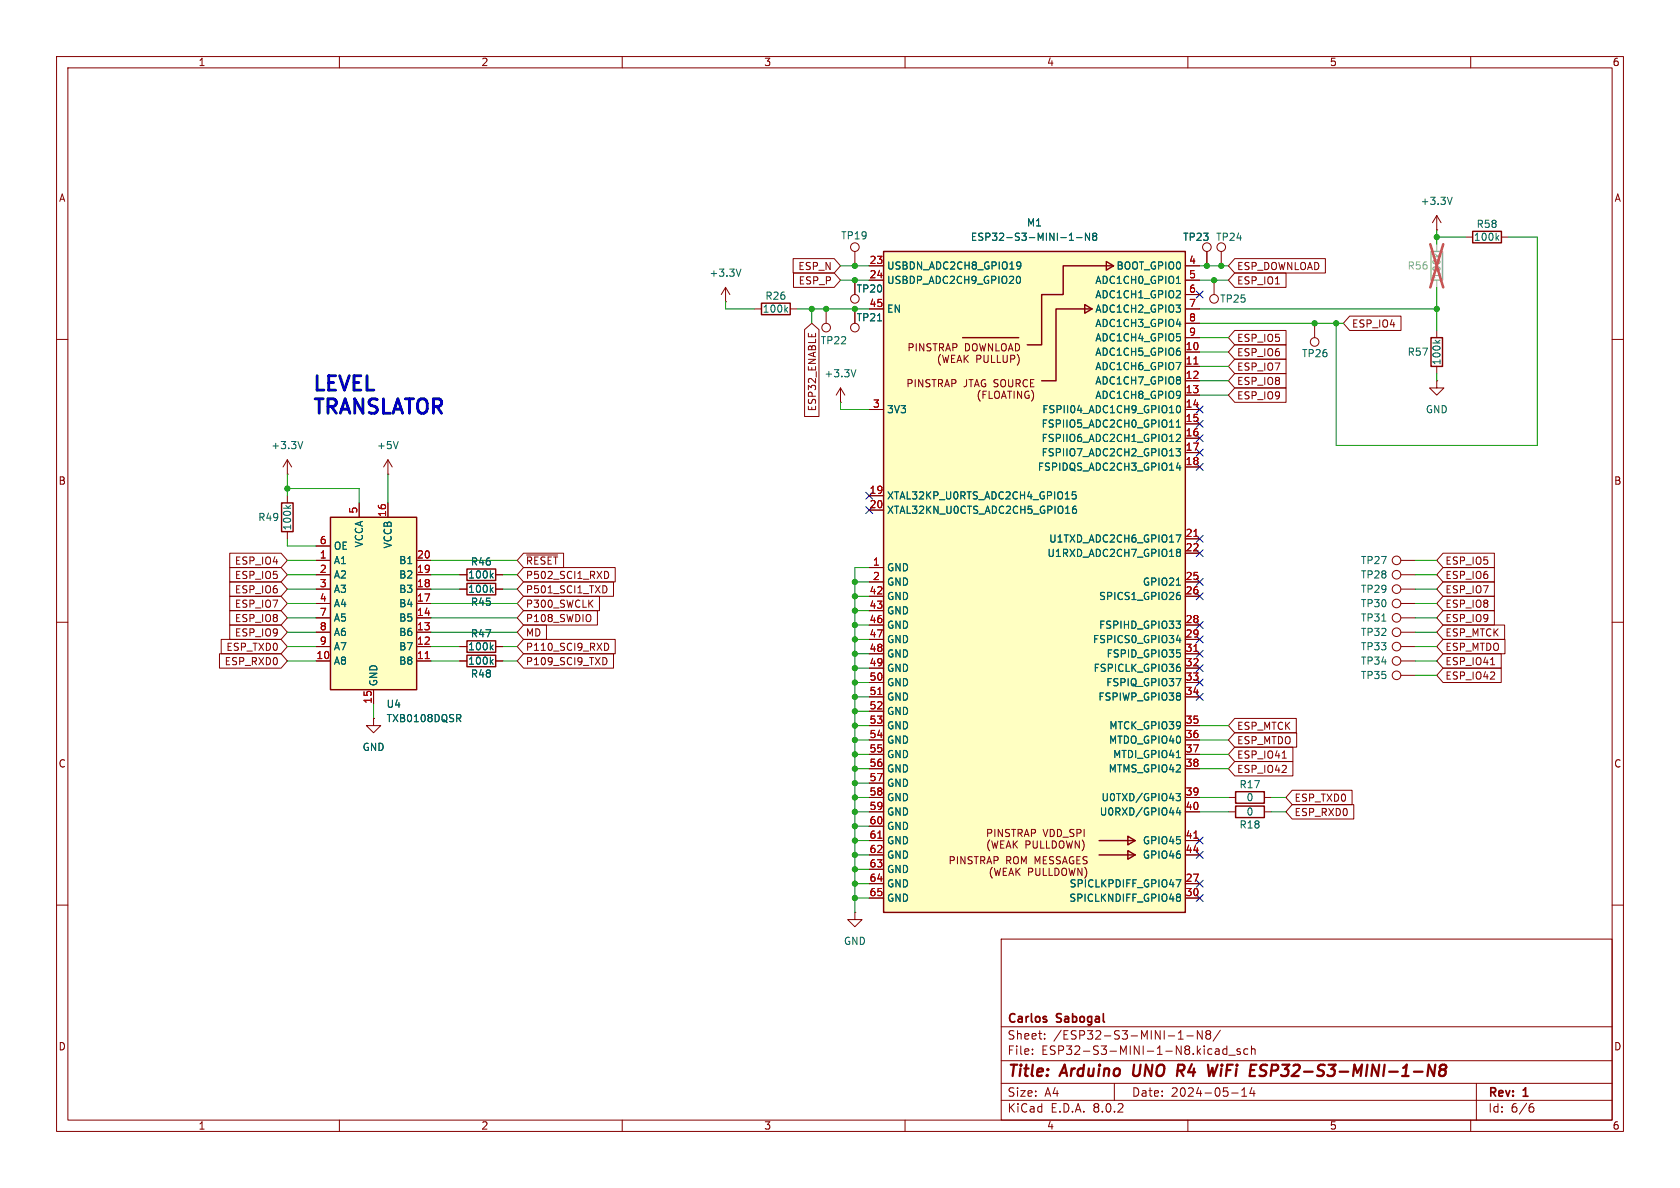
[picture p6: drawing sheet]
<svg xmlns="http://www.w3.org/2000/svg" width="297mm" height="210mm" viewBox="0 0 297 210" stroke-linecap="round" stroke-linejoin="round" font-family="sans-serif">
<g fill="none" stroke="#840000" stroke-width=".18">
<path d="M10 10h277v190h-277zM12 12h273v186h-273zM60 10v2M110 10v2M160 10v2M210 10v2M260 10v2M10 60h2M151.1 44.5v2.5M151.1 49.5v2.6M151.1 54.6v2.6M232.4 57.2v2.5"/>
<path d="M285 60h2M10 110h2M285 110h2M10 160h2M285 160h2M177 166h108v32h-108zM60 198v2M110 198v2M160 198v2M177 194.5h108M177 191.5h108M177 187.5h108"/>
<path d="M177 181.5h108M182.5 186.3v.1M182.5 185.5v.1M184.7 183.6v.1M184.7 182.8v.1M197 191.5v3M208.3 183.7h.9M208.3 182.6l.4-.4v1.5M209.8 183.1h1.2M210 198v2M212.5 182.2v1.5l-.8-1.5v1.5M213.5 182.8l-.3 .3v.5l.3 .1 .4-.1 .1-.2v-.4l-.3-.2"/>
<path d="M213.5 182.8l-.3-.2 .3-.4 .4 .1 .1 .2-.3 .3M213.5 182.8h.2M214.9 185.5h.6v.9M215.5 185.8h-.5a.29 .29 0 0 0-.2 .3 .29 .29 0 0 0 .2 .3l.5-.1M215.7 182.1l-1.2 2M216.9 185.5l-.4-.1-.3 .3v.4l.1 .2h.6M216.9 184.9v1.5M217.2 186.5h1.2M217.7 193.2h1.2M219.2 185.5l-.3-.1-.2 .2v.2l.5 .2v.3h-.5M219.5 193.8h.9M219.5 192.7l.5-.4v1.5"/>
<path d="M220.6 185.5l-.4-.1-.3 .3v.4l.1 .2h.6M221.2 185.5l.3-.1 .3 .1 .1 .9M221.2 184.9v1.5M221.3 192.2l-.3 1.1h.9M221.7 192.8v1M260 198v2M261 191.5v6.5M270.6 195.7h.3l.3 .3-.1 .5-.5 .1M271 195.1l-.4 .1"/>
<circle cx="151.1" cy="52.8" r=".76"/>
<circle cx="151.1" cy="57.9" r=".76"/>
<circle cx="151.1" cy="43.7" r=".76"/>
<circle cx="232.4" cy="60.5" r=".76"/>
</g>
<path d="M200.5 188.2l-.2 1.6 .3 .4M208.3 188.2h.8M208.7 189.3l.5 .9M209.1 189.2l-.9 .1M215.3 188.2l-.8 2-.2-1.4M223 189.1l.5 .2M223.6 190.1l-.7 .1M223.7 188.2h-.4l-.3 .2M253.7 188.2l-.2 2-.9-2-.3 2M254.9 189.1l-.3-.2a.44 .44 0 0 1 .4-.7h.4l.2 .2a.44 .44 0 0 1-.3 .7M254.9 189.1a.65 .65 0 0 0-.3 1 .65 .65 0 0 0 .8-.1 .65 .65 0 0 0 0-.8l-.1-.1M254.9 189.1h.4" fill="none" stroke="#840000" stroke-width=".4"/>
<path d="M155.1 56.7h.8" fill="none" stroke="#006464" stroke-width=".18"/>
<path d="M58.4 91.4h15.3v30.5h-15.3z" fill="#ffffc2"/>
<path d="M134.6 53.6h5.1v2h-5.1zM49.8 88.9h2v5.1h-2zM58.4 91.4h15.3v30.5h-15.3zM82.5 115.8h5.1v2.1h-5.1zM82.5 103.1h5.1v2.1h-5.1zM82.5 113.3h5.1v2h-5.1zM82.5 100.6h5.1v2h-5.1zM218.4 140h5.1v2h-5.1zM218.4 142.5h5.1v2h-5.1z" fill="none" stroke="#840000" stroke-width=".25"/>
<g fill="none" stroke="#840000" stroke-width=".18">
<path d="M128.3 53.3h.1M128.3 50.8l-.8 1.3M128.3 50.8v2.5M128.3 50.8l.7 1.3M133.3 54.6h1.3M139.7 54.6h1.3M146 54.6v2.6M213.4 44.5v2.5M214.6 49.5v2.6M215.9 44.5v2.5M50.8 83.8h.1M50.8 81.3l-.8 1.3"/>
<path d="M50.8 81.3v2.5M50.8 87.6v1.3M50.8 94v1.3M50.8 81.3l.8 1.3M55.9 99.1h2.5M55.9 96.5h2.5M63.5 88.9v2.5M68.6 83.8h.1M68.6 81.3v2.5M68.6 88.9v2.5M68.6 81.3l-.8 1.3M68.6 81.3l.7 1.3"/>
<path d="M73.7 99.1h2.5M247.6 99.1h2.6M55.9 116.8h2.5M55.9 114.3h2.5M55.9 111.8h2.5M55.9 109.2h2.5M55.9 106.7h2.5M55.9 104.1h2.5M55.9 101.6h2.5M73.7 116.8h2.5M73.7 114.3h2.5M73.7 111.8h2.5"/>
<path d="M73.7 109.2h2.5M73.7 106.7h2.5M73.7 104.1h2.5M73.7 101.6h2.5M81.3 116.8h1.2M81.3 114.3h1.2M81.3 104.1h1.2M81.3 101.6h1.2M87.6 116.8h1.3M87.6 114.3h1.3M87.6 104.1h1.3M87.6 101.6h1.3"/>
<path d="M247.6 109.2h2.6M247.6 106.7h2.6M247.6 104.1h2.6M247.6 101.6h2.6M66 121.9v2.6M217.2 141h1.2M217.2 143.5h1.2M223.5 141h1.3M223.5 143.5h1.3M151.1 161.3v1.3h1.3l-1.3 1.2-1.2-1.2h1.2M151.1 161.3h.1"/>
<circle cx="146" cy="57.9" r=".76"/>
<circle cx="213.4" cy="43.7" r=".76"/>
<circle cx="214.6" cy="52.8" r=".76"/>
<circle cx="215.9" cy="43.7" r=".76"/>
<circle cx="246.9" cy="99.1" r=".76"/>
<circle cx="246.9" cy="106.7" r=".76"/>
<circle cx="246.9" cy="104.1" r=".76"/>
<circle cx="246.9" cy="109.2" r=".76"/>
<circle cx="246.9" cy="101.6" r=".76"/>
</g>
<path d="M75.2 116.4h.7" fill="none" stroke="#a90000" stroke-width=".18"/>
<g fill="none" stroke="#006464" stroke-width=".18">
<path d="M131 47.6l-.4 1.2M138.9 54.7l.3 .5M139.2 54.3l-.4 .5M53.5 78l-.4 1.3M70.4 78l-.4 1.3M50.5 89.4l.5 .4M51.4 89.4l-.5 .3M86.8 116.9l.4 .5M86.8 104.2l.4 .5M86.8 114.4l.4 .5M86.8 101.7l.4 .5M87.2 116.6l-.5 .5"/>
<path d="M87.2 103.9l-.5 .5M87.2 114l-.5 .5M87.2 101.3l-.5 .5M244.3 109.8h.7M81 127l.5 .6M81.2 126.3l.3 .3-.1 .3-.2 .1"/>
</g>
<path d="M156.2 44.5h53.3v116.8h-53.3z" fill="#ffffc2"/>
<path d="M170.2 59.7h9.9M191.8 53.8l1.2 .8-1.2 .8zM193 54.6h-6.3v12.7h-2.6M195.6 46.2l1.2 .8-1.2 .8zM196.8 47h-8.8v5.1h-3.9v8.9h-2.5M253 59.7h2v5.1h-2zM260.3 40.9h5.1v2h-5.1zM194.3 151.1h6.4M194.3 148.6h6.4M199.4 150.4l1.3 .7-1.3 .8zM199.4 147.8l1.3 .8-1.3 .8z" fill="none" stroke="#840000" stroke-width=".25"/>
<path d="M156.2 44.5h53.3v116.8h-53.3z" fill="none" stroke="#800000" stroke-width=".25"/>
<g fill="none" stroke="#840000" stroke-width=".18">
<path d="M254 38.1v2.5M254 38.1l-.8 1.3M254 38.1l.8 1.3M140.2 45.7h7.3l1.1 1.3-1.1 1.3h-7.3zM140.3 48.3h7.2l1.1 1.2-1.1 1.3h-7.2zM142.2 58.3l1.3-1.1 1.3 1.1v15.3h-2.6zM151.1 49.5v2.6M151.1 54.6v2.6M153.7 47h2.5M153.7 49.5h2.5M153.7 54.6h2.5M209.5 47h2.6"/>
<path d="M209.5 49.5h2.6M209.5 54.6h2.6M209.5 52.1h2.6M209.5 57.2h2.6M209.5 59.7h2.6M213.4 44.5v2.5M218.3 45.7h16v2.6h-16l-1.1-1.3zM218.3 48.3h9.1v2.5h-9.1l-1.1-1.3zM218.3 58.4h9.1v2.6h-9.1l-1.1-1.3zM238.6 55.9h9.1v2.5h-9.1l-1.1-1.2zM254 40.6h.1M254 58.4v1.3"/>
<path d="M259.1 41.9h1.2M265.4 41.9h1.3M148.6 71.1h.1M148.6 68.6l-.8 1.3M148.6 68.6v2.5M148.6 68.6l.8 1.3M153.7 72.4h2.5M209.5 62.2h2.6M209.5 64.8h2.6M209.5 67.3h2.6M209.5 69.9h2.6M209.5 72.4h2.6"/>
<path d="M209.5 74.9h2.6M209.5 77.5h2.6M218.3 68.6h9.1v2.5h-9.1l-1.1-1.2zM218.3 66h9.1v2.6h-9.1l-1.1-1.3zM218.3 61h9.1v2.5h-9.1l-1.1-1.3zM218.3 63.5h9.1v2.5h-9.1l-1.1-1.2zM254 67.3v1.3h1.3l-1.3 1.3-1.3-1.3h1.3M254 67.3h.1M254 64.8v1.2M40.6 97.8h9.1l1.1 1.3-1.1 1.2h-9.1zM55.9 99.1h2.5M55.9 96.5h2.5"/>
<path d="M63.5 88.9v2.5M68.6 88.9v2.5M73.7 99.1h2.5M92.6 97.8h7v2.5h-7l-1.2-1.2zM93.1 98.1h5.5M153.7 87.6h2.5M153.7 90.2h2.5M209.5 80h2.6M209.5 82.6h2.6M209.5 95.3h2.6M209.5 97.8h2.6M255.1 97.8h9.1v2.5h-9.1l-1.1-1.2z"/>
<path d="M38.8 115.6h10.9l1.1 1.2-1.1 1.3h-10.9zM39.1 113h10.6l1.1 1.3-1.1 1.3h-10.6zM40.6 105.4h9.1l1.1 1.3-1.1 1.3h-9.1zM40.6 110.5h9.1l1.1 1.3-1.1 1.2h-9.1zM40.6 107.9h9.1l1.1 1.3-1.1 1.3h-9.1zM40.6 102.9h9.1l1.1 1.2-1.1 1.3h-9.1zM40.6 100.3h9.1l1.1 1.3-1.1 1.3h-9.1zM55.9 116.8h2.5M55.9 114.3h2.5M55.9 111.8h2.5M55.9 109.2h2.5M55.9 106.7h2.5"/>
<path d="M55.9 104.1h2.5M55.9 101.6h2.5M73.7 116.8h2.5M73.7 114.3h2.5M73.7 111.8h2.5M73.7 109.2h2.5M73.7 106.7h2.5M73.7 104.1h2.5M73.7 101.6h2.5M81.3 116.8h1.2M81.3 114.3h1.2M81.3 104.1h1.2"/>
<path d="M81.3 101.6h1.2M87.6 116.8h1.3M87.6 114.3h1.3M87.6 104.1h1.3M87.6 101.6h1.3M92.6 113h16.2v2.6h-16.2l-1.2-1.3zM92.6 115.6h15.9v2.5h-15.9l-1.2-1.3zM92.6 105.4h13.4v2.6h-13.4l-1.2-1.3zM92.6 107.9h13v2.6h-13l-1.2-1.3zM92.6 102.9h15.9v2.5h-15.9l-1.2-1.3zM92.6 100.3h16.2v2.6h-16.2l-1.2-1.3zM92.6 110.5h4v2.5h-4l-1.2-1.2z"/>
<path d="M106.9 113.7a.64 .64 0 0 1 .7 .6 .64 .64 0 0 1-.7 .7M106.9 101a.64 .64 0 0 1 .7 .6 .64 .64 0 0 1-.7 .7M106.9 116.2a.68 .68 0 0 1 .4 .7 .68 .68 0 0 1-.4 .6M106.9 103.5a.68 .68 0 0 1 .4 .7 .68 .68 0 0 1-.4 .6M153.7 100.3h2.5M153.7 102.9h2.5M153.7 105.4h2.5M153.7 110.5h2.5M153.7 113h2.5M153.7 115.6h2.5M153.7 118.1h2.5M153.7 108h2.5"/>
<path d="M209.5 102.9h2.6M209.5 105.4h2.6M209.5 110.5h2.6M209.5 113h2.6M209.5 115.6h2.6M209.5 118.1h2.6M247.6 116.8h2.6M247.6 114.3h2.6M247.6 119.4h2.6M247.6 111.8h2.6M255.1 100.3h9.1v2.6h-9.1l-1.1-1.3zM255.1 102.9h9.1v2.5h-9.1l-1.1-1.3z"/>
<path d="M255.1 115.6h10.3v2.5h-10.3l-1.1-1.3zM255.1 105.4h9.1v2.6h-9.1l-1.1-1.3zM255.1 110.5h10.9v2.5h-10.9l-1.1-1.2zM255.1 113h11v2.6h-11l-1.1-1.3zM255.1 107.9h9.1v2.6h-9.1l-1.1-1.3zM255.1 118.1h10.3v2.6h-10.3l-1.1-1.3zM263.5 117.5h.7M66 127v1.3h1.3l-1.3 1.2-1.2-1.2h1.2M66 127h.1M66 121.9v2.6M153.7 120.7h2.5M153.7 123.2h2.5"/>
<path d="M153.7 128.3h2.5M153.7 130.8h2.5M153.7 133.4h2.5M153.7 135.9h2.5M153.7 125.7h2.5M153.7 138.4h2.5M209.5 120.7h2.6M209.5 123.2h2.6M209.5 128.3h2.6M209.5 130.8h2.6M209.5 133.4h2.6M209.5 135.9h2.6"/>
<path d="M218.3 134.6h10.3v2.6h-10.3l-1.1-1.3zM218.3 129.5h10.9v2.6h-10.9l-1.1-1.3zM218.3 132.1h10.3v2.5h-10.3l-1.1-1.2zM218.3 127h10.9v2.5h-10.9l-1.1-1.2zM226.7 134h.7M228.4 139.7h10.6v2.5h-10.6l-1.1-1.2zM153.7 156.2h2.5M153.7 158.8h2.5M153.7 141h2.5M153.7 143.5h2.5M153.7 148.6h2.5M153.7 151.1h2.5"/>
<path d="M153.7 146.1h2.5M153.7 153.7h2.5M209.5 156.2h2.6M209.5 158.8h2.6M209.5 141h2.6M209.5 143.5h2.6M209.5 148.6h2.6M209.5 151.1h2.6M228.4 142.2h10.9v2.6h-10.9l-1.1-1.3z"/>
<circle cx="246.9" cy="116.8" r=".76"/>
<circle cx="246.9" cy="119.4" r=".76"/>
<circle cx="246.9" cy="114.3" r=".76"/>
<circle cx="246.9" cy="111.8" r=".76"/>
</g>
<g fill="none" stroke="#006464" stroke-width=".18">
<path d="M256.7 34.9l-.4 1.2M155.1 56.7h.8M179.9 48.9l.1-.1a.68 .68 0 0 1 .4 .7 .68 .68 0 0 1-.4 .6l-.1-.1M180 46.3l.4 .1a.84 .84 0 0 1-.3 1.2h-.2M180.5 46.8l-.2 .2-.3 .1M189 42.5h.8M189 41.6l.4-.4v1.3M190.3 42h1M192.6 41.2v1.3l-.7-1.3v1.3M193.4 41.8l-.2 .2v.4l.2 .1 .4-.1 .1-.2v-.2l-.3-.2M193.4 41.8l-.2-.3 .2-.3h.2l.3 .3-.3 .3M193.4 41.8h.2"/>
<path d="M208 50.1h.7M208 57.3h.8M264.6 42l.4 .5M265 41.6l-.5 .5M151.3 65.3l-.4 1.3M207.9 64.1h.9l-.6 1.2M207.9 79.3h.8l-.4 .5 .3 .1v.6l-.1 .1-.5-.1M208 76.9l.5-.1 .2 .3-.8 .9h.8M208 75.5h.7M208 74.6l.3-.4v1.3M208.2 71.8l.1-.1a.68 .68 0 0 1 .4 .6 .68 .68 0 0 1-.4 .7 .84 .84 0 0 1-.1-1.2zM253.7 60.1l.5 .5"/>
<path d="M254.6 60.1l-.5 .4M190.2 86.9h-.6l-.1 .6 .2-.1 .4 .1 .2 .2-.1 .4-.2 .1-.5-.1M190.2 89.5h-.4a.86 .86 0 0 0 0 1.2l.5-.1v-.4l-.2-.2h-.4l-.1 .2M207.9 94.6h.9l-.6 1.2M208 82.7h.8M208.2 97.1h.3l.2 .2-.2 .3M208.2 97.6h.3M208.5 97.6l.2 .3v.2l-.1 .2-.4 .1M208.6 82.3v.8M86.8 101.7l.4 .5M86.8 114.4l.4 .5M86.8 104.2l.4 .5"/>
<path d="M86.8 116.9l.4 .5M87.2 101.3l-.5 .5M87.2 114l-.5 .5M87.2 103.9l-.5 .5M87.2 116.6l-.5 .5M207.9 109.8h.8l-.4 .5M207.9 120h.9l-.6 1.2M208 103.4h.7M208 113.2h.8M208.2 105.2l.4 .1 .1 .1-.1 .5-.4 .1M208.3 104.7h.3M208.3 117.4h.3"/>
<path d="M208.5 117.9l.2 .2v.3l-.2 .3M208.6 110.3l.1 .2-.1 .5M208.6 112.8v.8M208.6 115.5v.5M81 127l.5 .6M81.2 126.3l.3 .3-.1 .3-.2 .1M208 133.9h.7M207.9 140.3h.8l-.4 .5 .3 .1v.5l-.1 .1-.6-.1M207.9 155.5h.9l-.6 1.3M208.2 158.1h.3l.2 .2-.2 .3M208.2 158.6h.3M208.3 142.8l-.3 .9h.8"/>
<path d="M208.5 158.6l.2 .2v.3l-.1 .2h-.4M208.6 143.2v.9"/>
</g>
<path d="M211.1 64.4h.7M211.1 94.8h.7M75.2 116.4h.7M211.1 115.2h.7M155.2 122.8h.7M155.2 148.2h.7M211.1 148.2h.7" fill="none" stroke="#a90000" stroke-width=".18"/>
<path d="M253 44.5h2v5h-2z" fill="none" stroke="#a1a1a1" stroke-width=".25"/>
<path d="M254 43.2v1.3M254 49.5v1.3" fill="none" stroke="#a1a1a1" stroke-width=".18"/>
<path d="M253.7 44.9l.5 .5M254.6 44.9l-.5 .4" fill="none" stroke="#989898" stroke-width=".18"/>
<path d="M252.9 43.2l2.2 7.6M255.1 43.2l-2.2 7.6" fill="none" stroke="#e65255" stroke-width=".46"/>
<g fill="none" stroke="#009600" stroke-width=".18">
<path d="M128.3 53.3v1.3h5M141 54.6h12.7M143.5 54.6v2.6M148.6 47h5.1M148.6 49.5h5.1M212.1 54.6h41.9M212.1 47h5.1M212.1 49.5h5.1M212.1 59.7h5.1M212.1 57.2h25.4M254 40.6v2.6M254 50.8v7.6"/>
<path d="M254 41.9h5.1M266.7 41.9h5.1v36.8h-35.6v-21.5M148.6 71.1v1.3h5.1M212.1 67.3h5.1M212.1 69.9h5.1M212.1 62.2h5.1M212.1 64.8h5.1M254 66v1.3M50.8 99.1h5.1M50.8 83.8v3.8M50.8 95.3v1.2h5.1M50.8 86.4h12.7v2.5"/>
<path d="M68.6 83.8v5.1M76.2 99.1h15.2M250.2 99.1h3.8M50.8 106.7h5.1M50.8 111.8h5.1M50.8 101.6h5.1M50.8 104.1h5.1M50.8 114.3h5.1M50.8 116.8h5.1M50.8 109.2h5.1M76.2 106.7h15.2M76.2 111.8h15.2"/>
<path d="M76.2 101.6h5.1M76.2 104.1h5.1M76.2 114.3h5.1M76.2 116.8h5.1M76.2 109.2h15.2M88.9 101.6h2.5M88.9 104.1h2.5M88.9 114.3h2.5M88.9 116.8h2.5M151.1 115.6h2.6M151.1 118.1h2.6M151.1 113h2.6"/>
<path d="M151.1 110.5h2.6M151.1 108h2.6M151.1 105.4h2.6M151.1 102.9h2.6M153.7 100.3h-2.6v61M250.2 106.7h3.8M250.2 111.8h3.8M250.2 101.6h3.8M250.2 104.1h3.8M250.2 114.3h3.8M250.2 119.4h3.8M250.2 116.8h3.8"/>
<path d="M250.2 109.2h3.8M66 124.5v2.5M151.1 135.9h2.6M151.1 128.3h2.6M151.1 130.8h2.6M151.1 133.4h2.6M151.1 123.2h2.6M151.1 125.7h2.6M151.1 138.4h2.6M151.1 120.7h2.6M212.1 135.9h5.1M212.1 128.3h5.1"/>
<path d="M212.1 130.8h5.1M212.1 133.4h5.1M151.1 143.5h2.6M151.1 141h2.6M151.1 148.6h2.6M151.1 151.1h2.6M151.1 146.1h2.6M151.1 158.8h2.6M151.1 156.2h2.6M151.1 153.7h2.6M212.1 143.5h5.1M212.1 141h5.1"/>
<path d="M224.8 143.5h2.5M224.8 141h2.5"/>
</g>
<g fill="none" stroke="#000084" stroke-width=".18">
<path d="M211.5 51.5l1.2 1.2M212.7 51.5l-1.2 1.2M211.5 79.4l1.2 1.2M211.5 74.3l1.2 1.2M211.5 76.9l1.2 1.2M211.5 71.8l1.2 1.2M212.7 79.4l-1.2 1.2M212.7 74.3l-1.2 1.2M212.7 76.9l-1.2 1.2M212.7 71.8l-1.2 1.2M153.1 87l1.2 1.2M153.1 89.6l1.2 1.2"/>
<path d="M154.3 87l-1.2 1.2M154.3 89.6l-1.2 1.2M211.5 97.2l1.2 1.2M211.5 81.9l1.2 1.3M211.5 94.6l1.2 1.3M212.7 97.2l-1.2 1.2M212.7 81.9l-1.2 1.3M212.7 94.6l-1.2 1.3M211.5 104.8l1.2 1.2M211.5 102.3l1.2 1.2M211.5 115l1.2 1.2M211.5 117.5l1.2 1.2"/>
<path d="M211.5 112.4l1.2 1.2M211.5 109.9l1.2 1.2M212.7 104.8l-1.2 1.2M212.7 102.3l-1.2 1.2M212.7 115l-1.2 1.2M212.7 117.5l-1.2 1.2M212.7 112.4l-1.2 1.2M212.7 109.9l-1.2 1.2M211.5 120l1.2 1.3M211.5 122.6l1.2 1.2M212.7 120l-1.2 1.3M212.7 122.6l-1.2 1.2"/>
<path d="M211.5 150.5l1.2 1.2M211.5 158.1l1.2 1.3M211.5 155.6l1.2 1.2M211.5 148l1.2 1.2M212.7 150.5l-1.2 1.2M212.7 158.1l-1.2 1.3M212.7 155.6l-1.2 1.2M212.7 148l-1.2 1.2"/>
</g>
<g fill="#009600" stroke="#009600" stroke-width=".18">
<circle cx="151.1" cy="138.4" r=".46"/>
<circle cx="151.1" cy="146.1" r=".46"/>
<circle cx="151.1" cy="141" r=".46"/>
<circle cx="151.1" cy="143.5" r=".46"/>
<circle cx="151.1" cy="148.6" r=".46"/>
<circle cx="151.1" cy="130.8" r=".46"/>
<circle cx="151.1" cy="133.4" r=".46"/>
<circle cx="151.1" cy="151.1" r=".46"/>
<circle cx="151.1" cy="128.3" r=".46"/>
<circle cx="151.1" cy="125.7" r=".46"/>
<circle cx="151.1" cy="123.2" r=".46"/>
<circle cx="151.1" cy="135.9" r=".46"/>
<circle cx="151.1" cy="120.7" r=".46"/>
<circle cx="151.1" cy="158.8" r=".46"/>
<circle cx="151.1" cy="153.7" r=".46"/>
<circle cx="151.1" cy="156.2" r=".46"/>
<circle cx="50.8" cy="86.4" r=".46"/>
<circle cx="214.6" cy="49.5" r=".46"/>
<circle cx="215.9" cy="47" r=".46"/>
<circle cx="213.4" cy="47" r=".46"/>
<circle cx="232.4" cy="57.2" r=".46"/>
<circle cx="254" cy="41.9" r=".46"/>
<circle cx="236.2" cy="57.2" r=".46"/>
<circle cx="254" cy="54.6" r=".46"/>
<circle cx="151.1" cy="118.1" r=".46"/>
<circle cx="151.1" cy="115.6" r=".46"/>
<circle cx="151.1" cy="110.5" r=".46"/>
<circle cx="151.1" cy="113" r=".46"/>
<circle cx="151.1" cy="108" r=".46"/>
<circle cx="151.1" cy="102.9" r=".46"/>
<circle cx="151.1" cy="105.4" r=".46"/>
<circle cx="146" cy="54.6" r=".46"/>
<circle cx="143.5" cy="54.6" r=".46"/>
<circle cx="151.1" cy="47" r=".46"/>
<circle cx="151.1" cy="49.5" r=".46"/>
<circle cx="151.1" cy="54.6" r=".46"/>
</g>
<g font-size="3.5" fill="#0000c2">
<text x="55.1" y="69.8">LEVEL</text>
<text x="55.1" y="73.9">TRANSLATOR</text>
</g>
<g font-size="2.8" fill="#840000">
<text x="178" y="190.9">Title:</text>
<text x="187.7" y="190.9">Arduino</text>
<text x="201.1" y="190.9">UNO</text>
<text x="209.7" y="190.9">R4</text>
<text x="216" y="190.9">WiFi</text>
<text x="224.2" y="190.9">ESP32-S3-MINI-1-N8</text>
</g>
<g font-size="2.1" fill="#840000">
<text x="178" y="184">Sheet:</text>
<text x="178" y="181.2">Carlos</text>
<text x="186.2" y="184">/ESP32-S3-MINI-1-N8/</text>
<text x="186.9" y="181.2">Sabogal</text>
<text x="178" y="186.7">File:</text>
<text x="184.1" y="186.7">ESP32-S3-MINI-1-N8.kicad_sch</text>
<text x="178" y="196.9">KiCad</text>
<text x="178" y="194.1">Size:</text>
<text x="184.7" y="194.1">A4</text>
<text x="185.7" y="196.9">E.D.A.</text>
<text x="193.3" y="196.9">8.0.2</text>
<text x="200" y="194.1">Date:</text>
<text x="207" y="194.1">2024-05-14</text>
<text x="263" y="194.3">Rev:</text>
<text x="263" y="196.9">Id:</text>
<text x="267.1" y="196.9">6/6</text>
<text x="269.4" y="194.3">1</text>
</g>
<g font-size="1.8" fill="#840000">
<text x="35" y="11.9">1</text>
<text x="85" y="11.9">2</text>
<text x="135" y="11.9">3</text>
<text x="185" y="11.9">4</text>
<text x="235" y="11.9">5</text>
<text x="285" y="11.9">6</text>
<text x="10.3" y="35.9">A</text>
<text x="285.3" y="35.9">A</text>
<text x="141" y="47.9">ESP_N</text>
<text x="218.6" y="47.9">ESP_DOWNLOAD</text>
<text x="141.1" y="50.5">ESP_P</text>
<text x="218.6" y="50.5">ESP_IO1</text>
<text x="238.9" y="58.1">ESP_IO4</text>
<text x="160.3" y="62.5">PINSTRAP</text>
<text x="165.5" y="64.5">(WEAK PULLUP)</text>
<text x="170.5" y="62.5">DOWNLOAD</text>
<text x="218.6" y="63.2">ESP_IO6</text>
<text x="218.6" y="60.6">ESP_IO5</text>
<text x="218.6" y="65.7">ESP_IO7</text>
<text x="160.1" y="68.8">PINSTRAP</text>
<text x="170.3" y="68.8">JTAG SOURCE</text>
<text x="172.5" y="70.8">(FLOATING)</text>
<text x="218.6" y="70.8">ESP_IO9</text>
<text x="218.6" y="68.3">ESP_IO8</text>
<text x="144.5" y="72.8" transform="rotate(-90 144.5 72.8)">ESP32_ENABLE</text>
<text x="10.3" y="85.9">B</text>
<text x="285.3" y="85.9">B</text>
<text x="41.4" y="100">ESP_IO4</text>
<text x="92.9" y="100">~{RESET}</text>
<text x="255.4" y="100">ESP_IO5</text>
<text x="41.4" y="107.6">ESP_IO7</text>
<text x="41.4" y="105.1">ESP_IO6</text>
<text x="41.4" y="102.6">ESP_IO5</text>
<text x="92.9" y="107.6">P300_SWCLK</text>
<text x="92.9" y="105.1">P501_SCI1_TXD</text>
<text x="92.9" y="102.6">P502_SCI1_RXD</text>
<text x="255.4" y="102.6">ESP_IO6</text>
<text x="255.4" y="105.1">ESP_IO7</text>
<text x="255.4" y="107.6">ESP_IO8</text>
<text x="41.4" y="112.7">ESP_IO9</text>
<text x="41.4" y="110.2">ESP_IO8</text>
<text x="92.9" y="110.2">P108_SWDIO</text>
<text x="92.9" y="112.7">MD</text>
<text x="255.4" y="112.7">ESP_MTCK</text>
<text x="255.4" y="110.2">ESP_IO9</text>
<text x="39.6" y="117.8">ESP_RXD0</text>
<text x="39.9" y="115.3">ESP_TXD0</text>
<text x="92.9" y="115.3">P110_SCI9_RXD</text>
<text x="92.9" y="117.8">P109_SCI9_TXD</text>
<text x="255.4" y="117.8">ESP_IO41</text>
<text x="255.4" y="115.3">ESP_MTDO</text>
<text x="255.4" y="120.3">ESP_IO42</text>
<text x="218.6" y="131.8">ESP_MTDO</text>
<text x="218.6" y="129.2">ESP_MTCK</text>
<text x="10.3" y="135.9">C</text>
<text x="218.6" y="136.8">ESP_IO42</text>
<text x="218.6" y="134.3">ESP_IO41</text>
<text x="285.3" y="135.9">C</text>
<text x="228.8" y="141.9">ESP_TXD0</text>
<text x="174.2" y="148.3">PINSTRAP</text>
<text x="184.4" y="148.3">VDD_SPI</text>
<text x="228.8" y="144.5">ESP_RXD0</text>
<text x="167.6" y="153.1">PINSTRAP</text>
<text x="174.2" y="150.3">(WEAK PULLDOWN)</text>
<text x="174.7" y="155.2">(WEAK PULLDOWN)</text>
<text x="177.8" y="153.1">ROM MESSAGES</text>
<text x="10.3" y="185.9">D</text>
<text x="285.3" y="185.9">D</text>
<text x="35" y="199.9">1</text>
<text x="85" y="199.9">2</text>
<text x="135" y="199.9">3</text>
<text x="185" y="199.9">4</text>
<text x="235" y="199.9">5</text>
<text x="285" y="199.9">6</text>
</g>
<g font-size="1.8" fill="#006464">
<text x="181.4" y="40.2">M1</text>
<text x="251.1" y="36.4">+3.3V</text>
<text x="260.9" y="40.5">R58</text>
<text x="148.6" y="42.5">TP19</text>
<text x="156.7" y="47.9">USBDN_ADC2CH8_GPIO19</text>
<text x="171.5" y="42.8">ESP32-S3-MINI-1-N8</text>
<text x="197.3" y="47.9">BOOT_GPIO0</text>
<text x="209.1" y="42.8">TP23</text>
<text x="214.9" y="42.8">TP24</text>
<text x="260.5" y="42.8">100k</text>
<text x="125.3" y="49.1">+3.3V</text>
<text x="135.2" y="53.2">R26</text>
<text x="151.3" y="51.9">TP20</text>
<text x="156.7" y="50.4">USBDP_ADC2CH9_GPIO20</text>
<text x="193.5" y="50.4">ADC1CH0_GPIO1</text>
<text x="193.5" y="52.9">ADC1CH1_GPIO2</text>
<text x="215.6" y="53.7">TP25</text>
<text x="134.7" y="55.5">100k</text>
<text x="151.3" y="57">TP21</text>
<text x="156.7" y="55.5">EN</text>
<text x="193.5" y="55.5">ADC1CH2_GPIO3</text>
<text x="193.5" y="58">ADC1CH3_GPIO4</text>
<text x="145" y="61.1">TP22</text>
<text x="193.5" y="63.1">ADC1CH5_GPIO6</text>
<text x="193.5" y="65.6">ADC1CH6_GPIO7</text>
<text x="193.5" y="60.6">ADC1CH4_GPIO5</text>
<text x="230.1" y="63.3">TP26</text>
<text x="248.8" y="63.1">R57</text>
<text x="254.9" y="64.7" transform="rotate(-90 254.9 64.7)">100k</text>
<text x="145.6" y="66.9">+3.3V</text>
<text x="193.5" y="68.2">ADC1CH7_GPIO8</text>
<text x="193.5" y="70.7">ADC1CH8_GPIO9</text>
<text x="156.7" y="73.3">3V3</text>
<text x="184" y="75.8">FSPIIO5_ADC2CH0_GPIO11</text>
<text x="184.2" y="73.3">FSPII04_ADC1CH9_GPIO10</text>
<text x="252" y="73.3">GND</text>
<text x="47.9" y="79.6">+3.3V</text>
<text x="66.5" y="79.6">+5V</text>
<text x="183.4" y="83.4">FSPIDQS_ADC2CH3_GPIO14</text>
<text x="184" y="78.3">FSPIIO6_ADC2CH1_GPIO12</text>
<text x="184" y="80.9">FSPIIO7_ADC2CH2_GPIO13</text>
<text x="156.7" y="88.5">XTAL32KP_U0RTS_ADC2CH4_GPIO15</text>
<text x="45.6" y="92.3">R49</text>
<text x="51.7" y="93.9" transform="rotate(-90 51.7 93.9)">100k</text>
<text x="156.7" y="91">XTAL32KN_U0CTS_ADC2CH5_GPIO16</text>
<text x="58.9" y="99.9">A1</text>
<text x="58.9" y="97.4">OE</text>
<text x="64.4" y="96.9" transform="rotate(-90 64.4 96.9)">VCCA</text>
<text x="69.4" y="97" transform="rotate(-90 69.4 97)">VCCB</text>
<text x="70.5" y="99.9">B1</text>
<text x="83.1" y="100.2">R46</text>
<text x="156.7" y="101.2">GND</text>
<text x="185.1" y="98.7">U1RXD_ADC2CH7_GPIO18</text>
<text x="185.4" y="96.1">U1TXD_ADC2CH6_GPIO17</text>
<text x="240.5" y="99.9">TP27</text>
<text x="58.9" y="102.5">A2</text>
<text x="58.9" y="105">A3</text>
<text x="58.9" y="107.5">A4</text>
<text x="70.5" y="107.5">B4</text>
<text x="70.5" y="105">B3</text>
<text x="70.5" y="102.5">B2</text>
<text x="82.7" y="105">100k</text>
<text x="82.7" y="102.5">100k</text>
<text x="83.1" y="107.3">R45</text>
<text x="156.7" y="103.7">GND</text>
<text x="156.7" y="106.3">GND</text>
<text x="194.2" y="106.3">SPICS1_GPIO26</text>
<text x="201.9" y="103.7">GPIO21</text>
<text x="240.5" y="107.5">TP30</text>
<text x="240.5" y="102.5">TP28</text>
<text x="240.5" y="105">TP29</text>
<text x="58.9" y="110.1">A5</text>
<text x="58.9" y="112.6">A6</text>
<text x="70.5" y="112.6">B6</text>
<text x="70.5" y="110.1">B5</text>
<text x="83.1" y="112.9">R47</text>
<text x="156.7" y="108.8">GND</text>
<text x="156.7" y="111.4">GND</text>
<text x="156.7" y="113.9">GND</text>
<text x="193.1" y="113.9">FSPICS0_GPIO34</text>
<text x="194.2" y="111.4">FSPIHD_GPIO33</text>
<text x="240.5" y="110.1">TP31</text>
<text x="240.5" y="112.6">TP32</text>
<text x="58.9" y="117.7">A8</text>
<text x="58.9" y="115.2">A7</text>
<text x="70.5" y="117.7">B8</text>
<text x="70.5" y="115.2">B7</text>
<text x="82.7" y="117.7">100k</text>
<text x="82.7" y="115.2">100k</text>
<text x="83.1" y="120">R48</text>
<text x="156.7" y="116.4">GND</text>
<text x="156.7" y="119">GND</text>
<text x="193.2" y="119">FSPICLK_GPIO36</text>
<text x="195.5" y="116.4">FSPID_GPIO35</text>
<text x="240.5" y="117.7">TP34</text>
<text x="240.5" y="115.2">TP33</text>
<text x="66.9" y="121.4" transform="rotate(-90 66.9 121.4)">GND</text>
<text x="68.2" y="125.3">U4</text>
<text x="156.7" y="121.5">GND</text>
<text x="156.7" y="124.1">GND</text>
<text x="194.1" y="124.1">FSPIWP_GPIO38</text>
<text x="195.5" y="121.5">FSPIQ_GPIO37</text>
<text x="240.5" y="120.2">TP35</text>
<text x="68.2" y="127.9">TXB0108DQSR</text>
<text x="156.7" y="126.6">GND</text>
<text x="156.7" y="129.1">GND</text>
<text x="156.7" y="131.7">GND</text>
<text x="196" y="131.7">MTDO_GPIO40</text>
<text x="196" y="129.1">MTCK_GPIO39</text>
<text x="64" y="132.9">GND</text>
<text x="156.7" y="134.2">GND</text>
<text x="156.7" y="136.8">GND</text>
<text x="195.9" y="136.8">MTMS_GPIO42</text>
<text x="196.7" y="134.2">MTDI_GPIO41</text>
<text x="156.7" y="139.3">GND</text>
<text x="156.7" y="141.8">GND</text>
<text x="194.6" y="141.8">U0TXD/GPIO43</text>
<text x="219" y="139.5">R17</text>
<text x="220.3" y="141.8">0</text>
<text x="156.7" y="144.4">GND</text>
<text x="156.7" y="146.9">GND</text>
<text x="156.7" y="149.5">GND</text>
<text x="194.3" y="144.4">U0RXD/GPIO44</text>
<text x="201.9" y="149.5">GPIO45</text>
<text x="219" y="146.7">R18</text>
<text x="220.3" y="144.4">0</text>
<text x="156.7" y="152">GND</text>
<text x="156.7" y="154.5">GND</text>
<text x="201.9" y="152">GPIO46</text>
<text x="156.7" y="157.1">GND</text>
<text x="156.7" y="159.6">GND</text>
<text x="188.9" y="159.6">SPICLKNDIFF_GPIO48</text>
<text x="189" y="157.1">SPICLKPDIFF_GPIO47</text>
<text x="149.1" y="167.2">GND</text>
</g>
<g font-size="1.8" fill="#a90000">
<text x="153.6" y="46.7">23</text>
<text x="210.1" y="46.7">4</text>
<text x="153.6" y="49.3">24</text>
<text x="210.1" y="49.3">5</text>
<text x="210.1" y="51.8">6</text>
<text x="153.6" y="54.4">45</text>
<text x="210.1" y="54.4">7</text>
<text x="210.1" y="56.9">8</text>
<text x="210.1" y="59.4">9</text>
<text x="209.5" y="62">10</text>
<text x="209.5" y="64.5">11</text>
<text x="209.5" y="67.1">12</text>
<text x="209.5" y="69.6">13</text>
<text x="154.2" y="72.1">3</text>
<text x="209.5" y="72.1">14</text>
<text x="209.5" y="74.7">15</text>
<text x="209.5" y="77.2">16</text>
<text x="209.5" y="79.8">17</text>
<text x="209.5" y="82.3">18</text>
<text x="153.6" y="87.4">19</text>
<text x="153.6" y="89.9">20</text>
<text x="63.2" y="90.9" transform="rotate(-90 63.2 90.9)">5</text>
<text x="68.3" y="91.5" transform="rotate(-90 68.3 91.5)">16</text>
<text x="209.5" y="95">21</text>
<text x="56.4" y="98.8">1</text>
<text x="56.4" y="101.3">2</text>
<text x="56.4" y="96.3">6</text>
<text x="73.6" y="101.3">19</text>
<text x="73.6" y="98.8">20</text>
<text x="154.2" y="100.1">1</text>
<text x="209.5" y="97.5">22</text>
<text x="56.4" y="103.9">3</text>
<text x="56.4" y="106.4">4</text>
<text x="73.6" y="106.4">17</text>
<text x="73.6" y="103.9">18</text>
<text x="153.6" y="105.2">42</text>
<text x="153.6" y="107.7">43</text>
<text x="154.2" y="102.6">2</text>
<text x="209.5" y="102.6">25</text>
<text x="209.5" y="105.2">26</text>
<text x="56.4" y="109">7</text>
<text x="56.4" y="111.5">8</text>
<text x="73.6" y="111.5">13</text>
<text x="73.6" y="109">14</text>
<text x="153.6" y="110.2">46</text>
<text x="153.6" y="112.8">47</text>
<text x="209.5" y="110.2">28</text>
<text x="209.5" y="112.8">29</text>
<text x="55.8" y="116.6">10</text>
<text x="56.4" y="114">9</text>
<text x="73.6" y="116.6">11</text>
<text x="73.6" y="114">12</text>
<text x="153.6" y="115.3">48</text>
<text x="153.6" y="117.9">49</text>
<text x="209.5" y="115.3">31</text>
<text x="209.5" y="117.9">32</text>
<text x="65.8" y="124.5" transform="rotate(-90 65.8 124.5)">15</text>
<text x="153.6" y="120.4">50</text>
<text x="153.6" y="122.9">51</text>
<text x="153.6" y="125.5">52</text>
<text x="209.5" y="120.4">33</text>
<text x="209.5" y="122.9">34</text>
<text x="153.6" y="128">53</text>
<text x="153.6" y="130.6">54</text>
<text x="209.5" y="128">35</text>
<text x="209.5" y="130.6">36</text>
<text x="153.6" y="133.1">55</text>
<text x="153.6" y="135.6">56</text>
<text x="209.5" y="133.1">37</text>
<text x="209.5" y="135.6">38</text>
<text x="153.6" y="138.2">57</text>
<text x="153.6" y="140.7">58</text>
<text x="153.6" y="143.3">59</text>
<text x="209.5" y="140.7">39</text>
<text x="209.5" y="143.3">40</text>
<text x="153.6" y="145.8">60</text>
<text x="153.6" y="148.3">61</text>
<text x="209.5" y="148.3">41</text>
<text x="153.6" y="150.9">62</text>
<text x="153.6" y="153.4">63</text>
<text x="153.6" y="156">64</text>
<text x="209.5" y="156">27</text>
<text x="209.5" y="150.9">44</text>
<text x="153.6" y="158.5">65</text>
<text x="209.5" y="158.5">30</text>
</g>
<g font-size="1.8" fill="#989898">
<text x="248.8" y="47.9">R56</text>
<text x="254.9" y="49.4" transform="rotate(-90 254.9 49.4)">100k</text>
</g>
</svg>
